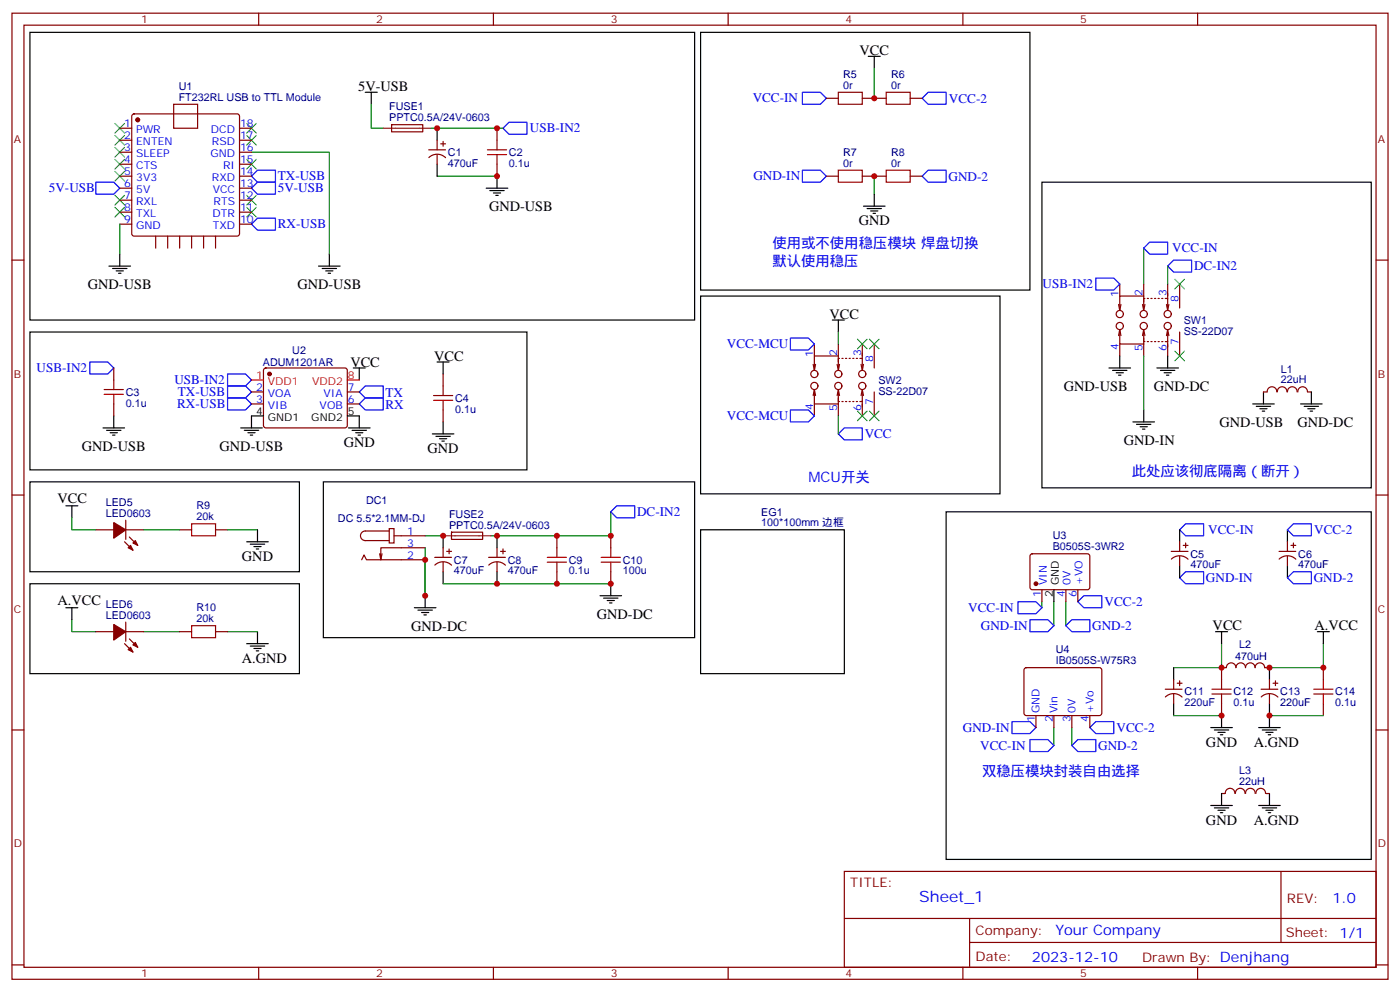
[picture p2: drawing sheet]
<svg xmlns="http://www.w3.org/2000/svg" width="412mm" height="292mm" viewBox="0 0 412 292" stroke-linecap="round" stroke-linejoin="round" font-family="sans-serif">
<g fill="none" stroke="#870000" stroke-width=".35">
<path d="M3.5 3.9h405.4v284.3h-405.4zM7.1 7.4h398.2v277.3h-398.2zM76.2 3.9v3.5M145.3 3.9v3.5M214.5 3.9v3.5M283.6 3.9v3.5M352.8 3.9v3.5M35.3 37.7h3.5M39 33.7l.5-.2h30.3l.5 .2 .3 .5v34.6l-.3 .5-.5 .2h-30.3l-.5-.2-.2-.5v-34.6zM51.2 30.7h7v7h-7zM70.6 37.7h3.5M115.4 36.7h9.1v2.1h-9.1z"/>
<path d="M146.4 37.7v3.6M243.4 28.9h3.5M254 28.9h7.1M268.1 28.9h3.5M35.3 41.3h3.5M35.3 44.8h3.5M35.3 48.3h3.5M35.3 51.9h3.5M35.3 55.4h3.5M35.3 58.9h3.5M70.6 41.3h3.5M70.6 44.8h3.5"/>
<path d="M70.6 48.3h3.5M70.6 51.9h3.5M70.6 55.4h3.5M70.6 58.9h3.5M126.3 44.1h4.9M126.3 46.4a3.5 3.5 0 0 1 4.9 0M128.8 41.3v2.8M128.8 45.5v2.8M129.8 42.3h1.4M130.5 41.6v1.4M146.4 48.3v3.6M243.4 51.9h3.5"/>
<path d="M254 51.9h7.1M268.1 51.9h3.5M3.5 76.6h3.6M35.3 62.4h3.5M35.3 66h3.5M45.9 69.5v3.5M49.4 69.5v3.5M52.9 69.5v3.5M56.4 69.5v3.5M60 69.5v3.5M63.5 69.5v3.5M70.6 62.4h3.5"/>
<path d="M70.6 66h3.5M405.3 76.6h3.6M329.5 89.6l.3 1.8M329.8 97v4.2h7.1M329.8 83.6v3.5M329.8 97l.4 1.8M329.8 97l-.3 1.8M330.2 89.6l-.4 1.8M336.5 89.6l.4 1.8 .4-1.8M336.5 98.8l.4-1.8 .4 1.8M336.9 87.1h-7.1v4.3M336.9 97.7v2.8h.4"/>
<path d="M336.9 83.6v5.3M336.9 99.5v5.3M337.3 87.8h-.4v2.9M338 87.8h.3M339 87.8h.4M340.1 87.8h.3M341.1 87.8h.4M342.2 87.8h.3M343.3 87.8h.7v2.9M343.6 89.6l.4 1.8 .3-1.8M343.6 98.8l.4-1.8 .3 1.8M344 97.7v2.8h-.7"/>
<path d="M344 83.6v4.4M347.5 83.6v7.1M347.5 97.7v7.1M33.5 108.3v3.5M33.5 118.9v3.5M74.1 115.4h3.5M74.1 118.9h3.5M77.8 108.5l.5-.2h23.3l.5 .2 .2 .5-.1 16.5-.6 .4h-23.6l-.4-.7v-16.2zM102.3 115.4h3.5M102.3 118.9h3.5M130.5 110.1v3.5M239.5 107.2l.4 1.8"/>
<path d="M239.9 114.7v4.2h7M239.9 101.2v3.6M239.9 118.9v3.5M239.9 114.7l.3 1.7M239.9 114.7l-.4 1.7M240.2 107.2l-.3 1.8M246.6 107.2l.3 1.8 .4-1.8M246.6 116.4l.3-1.7 .4 1.7M246.9 104.8h-7v4.2M246.9 115.4v2.8h.4M246.9 101.2v5.3M246.9 117.1v5.3"/>
<path d="M247.3 105.5h-.4v2.8M248 105.5h.4M248 118.2h.4M249.1 105.5h.3M249.1 118.2h.3M250.1 105.5h.4M250.1 118.2h.4M251.2 105.5h.3M251.2 118.2h.3M252.2 105.5h.4M252.2 118.2h.4M253.3 105.5h.7v2.8"/>
<path d="M253.6 107.2l.4 1.8 .4-1.8M253.6 116.4l.4-1.7 .4 1.7M254 115.4v2.8h-.7M254 101.2v4.5M254 118v4.4M257.5 101.2v7.1M257.5 115.4v7M329.8 101.2v3.6M338 100.5h.3M339 100.5h.4M340.1 100.5h.3M341.1 100.5h.4"/>
<path d="M342.2 100.5h.3M344 100.4v4.4M372.2 115.4h1M373.3 115.3a1.41 1.41 0 0 1 1.4-1.5 1.41 1.41 0 0 1 1.4 1.5M376.3 115.3a1.41 1.41 0 0 1 1.4-1.5 1.41 1.41 0 0 1 1.4 1.5M379.3 115.3a1.41 1.41 0 0 1 1.4-1.5 1.41 1.41 0 0 1 1.4 1.5M382.3 115.3a1.41 1.41 0 0 1 1.4-1.5 1.41 1.41 0 0 1 1.4 1.5M385.2 115.4h1.1M130.5 120.6v3.6M3.5 145.7h3.6M28.2 155.9h5.3M36.7 159.5l2.5 2.4"/>
<path d="M37 153.1v5.6M37 155.9h5.3M38.1 158l2.5 2.5M52.9 155.9h3.5M63.5 155.9h3.5M114.7 155.6h1.4v4.2h-1.4zM114.7 156.3h-7.1a1.41 1.41 0 0 0-1.4 1.4 1.41 1.41 0 0 0 1.4 1.4h7.1M116.1 157.7h9.1M133 156.6h9.1l.1 2.1h-9.2zM164 157.7v3.5M179.9 157.7v3.5M347.5 159.5v2.8"/>
<path d="M349.2 159.8v1.4M379.2 159.5v2.8M381 159.8v1.4M405.3 145.7h3.6M106.5 164.7l.7-1.4 .7 1.4h17.3M112.5 163l-.3 1.7M125.2 161.2h-13v3.5l-.4-1.7M128.1 164h4.9M128.1 166.3a3.5 3.5 0 0 1 4.9 0M130.5 161.2v2.8M130.5 165.5v2.8M131.6 162.3h1.4"/>
<path d="M132.3 161.6v1.4M143.9 164h5M144 166.3a3.5 3.5 0 0 1 4.9 0M146.4 161.2v2.8M146.4 165.5v2.8M147.5 162.3h1.4M148.2 161.6v1.4M164 168.3v3.5M179.9 168.3v3.5M303.6 163.2l.5-.2h16.5l.4 .7v9.4l-.7 .5-16.5-.1-.4-.6v-9.2zM306.9 173.6v3.5M314 173.6v3.5"/>
<path d="M317.5 173.6v3.5M345 162.3h5M345.1 164.5a3.5 3.5 0 0 1 4.9 .1M347.5 163.7v2.8M348.5 160.5h1.5M376.8 162.3h4.9M376.8 164.5a3.5 3.5 0 0 1 4.9 .1M379.2 163.7v2.8M380.3 160.5h1.4M28.2 185.9h5.3M36.7 189.4l2.5 2.5M37 183.1v5.6"/>
<path d="M37 185.9h5.3M38.1 188l2.5 2.5M52.9 185.9h3.5M63.5 185.9h3.5M301.9 196.7l.4-.2 21.8 .1 .5 .6-.1 13-.7 .4-21.7-.1-.5-.6v-12.7zM373.9 196.5h-1.4a1.41 1.41 0 0 0-1.4-1.4 1.41 1.41 0 0 0-1.4 1.4 1.41 1.41 0 0 0-1.4-1.4 1.41 1.41 0 0 0-1.4 1.4 1.41 1.41 0 0 0-1.4-1.4 1.41 1.41 0 0 0-1.4 1.4 1.41 1.41 0 0 0-1.4-1.4 1.41 1.41 0 0 0-1.5 1.4h-1.4v3.5M389.8 196.5v3.5M3.5 214.8h3.6M305.2 210.6v3.5M310.4 210.6v3.5M315.7 210.6v3.5M321 210.6v3.5"/>
<path d="M343.3 202.8h4.9M343.3 205.1a3.5 3.5 0 0 1 4.9 .1M345.7 200v2.8M345.7 204.3v2.8M346.8 201.1h1.4M347.5 200.4v1.4M359.8 207.1v3.5M371.5 202.8h4.9M371.5 205.1a3.5 3.5 0 0 1 4.9 .1M373.9 200v2.8M373.9 204.3v2.8M375 201.1h1.4"/>
<path d="M375.7 200.4v1.4M389.8 207.1v3.5M405.3 214.8h3.6M363.7 233.5a1.41 1.41 0 0 0-1.4-1.5 1.41 1.41 0 0 0-1.4 1.5h-1.1M363.9 233.5a1.41 1.41 0 0 1 1.4-1.5 1.41 1.41 0 0 1 1.4 1.5M366.9 233.5a1.41 1.41 0 0 1 1.4-1.5 1.41 1.41 0 0 1 1.4 1.5M370 233.5a1.41 1.41 0 0 1 1.4-1.5 1.41 1.41 0 0 1 1.4 1.5M372.9 233.5h1M248.7 256.5h156.6v28.2h-156.6zM377.3 256.5v20.9M248.7 270.3h156.5M285.6 277.4h119.6"/>
<path d="M285.6 270.3v14.1M3.5 284h3.6M76.2 284.7v3.5M145.3 284.7v3.5M214.5 284.7v3.5M283.6 284.7v3.5M352.8 284.7v3.5M405.3 284h3.6"/>
<circle cx="329.8" cy="96" r="1.06"/>
<circle cx="329.8" cy="92.4" r="1.06"/>
<circle cx="336.9" cy="96" r="1.06"/>
<circle cx="336.9" cy="92.4" r="1.06"/>
<circle cx="344" cy="96" r="1.06"/>
<circle cx="344" cy="92.4" r="1.06"/>
<circle cx="239.9" cy="113.6" r="1.06"/>
<circle cx="239.9" cy="110.1" r="1.06"/>
<circle cx="246.9" cy="113.6" r="1.06"/>
<circle cx="246.9" cy="110.1" r="1.06"/>
<circle cx="254" cy="113.6" r="1.06"/>
<circle cx="254" cy="110.1" r="1.06"/>
</g>
<g fill="none" stroke="#000" stroke-width=".35">
<path d="M8.8 9.5h195.8v84.7h-195.8zM206.4 9.5h97v75.9h-97zM255.8 16.6h3.5M257.5 16.6v3.5M107.6 27.2h3.5M109.4 27.2v3.5M128.8 37.7v3.6M128.8 48.3v3.6M143.2 55.4h6.4M144.3 56.1h4.2M145.3 56.8h2.2M146 57.5h.8"/>
<path d="M146.4 51.9v3.5M257.5 57.1v3.6M306.9 53.6h97v90h-97zM32.1 78.3h6.4M33.2 79h4.2M34.2 79.7h2.1M35.3 74.8v3.5M93.8 78.3h6.4M94.9 79h4.2M96 79.7h2.1M97 74.8v3.5M254.4 60.7h6.3"/>
<path d="M255.4 61.4h4.2M256.5 62.1h2.1M257.2 62.8h.7M8.8 97.7h146.4v40.6h-146.4zM34.9 80.4h.7M96.7 80.4h.7M206.4 87.1h88.2v58.2h-88.2zM245.2 94.2h3.5M246.9 94.2v3.5M104.1 108.3h3.5M105.8 108.3v3.5M128.8 106.5h3.5"/>
<path d="M130.5 106.5v3.6M326.7 108.3h6.3M327.7 109h4.3M328.8 109.7h2.1M329.5 110.4h.7M329.8 104.8v3.5M340.8 108.3h6.3M341.8 109h4.3M342.9 109.7h2.1M343.6 110.4h.7M344 104.8v3.5M369 118.9h6.4"/>
<path d="M370.1 119.6h4.2M372.2 115.4v3.5M383.1 118.9h6.4M384.2 119.6h4.2M386.3 115.4v3.5M30.3 125.9h6.4M31.4 126.6h4.2M32.5 127.4h2.1M33.2 128.1h.7M33.5 122.4v3.5M70.9 125.9h6.4M72 126.6h4.2"/>
<path d="M73 127.4h2.1M73.7 128.1h.7M77.6 122.4h-3.5v3.5M102.3 122.4h3.5v3.5M102.7 125.9h6.3M103.7 126.6h4.2M104.8 127.4h2.1M105.5 128.1h.7M127.4 127.7h6.3M128.4 128.4h4.2M129.5 129.1h2.1M130.2 129.8h.7"/>
<path d="M130.5 124.2v3.5M333.7 124.2h6.4M334.8 124.9h4.2M335.8 125.6h2.2M336.5 126.3h.8M336.9 120.6v3.6M371.1 120.3h2.1M371.8 121h.7M385.2 120.3h2.1M385.9 121h.7M8.8 141.8h79.4v26.5h-79.4zM19.4 148.9h3.5"/>
<path d="M21.2 148.9v3.5M72.7 159.5h6.3M75.8 155.9v3.6M95.2 141.8h109.4v45.9h-109.4zM130.5 157.7v3.5M146.4 157.7v3.5M206.4 155.9h42.3v42.4h-42.3zM278.7 150.6h125.2v102.3h-125.2zM347.5 155.9v3.6M379.2 155.9v3.6M8.8 171.8h79.4v26.5h-79.4zM19.4 178.9h3.5"/>
<path d="M21.2 178.9v3.5M73.7 160.2h4.3M74.8 160.9h2.1M75.5 161.6h.7M122.1 178.9h6.3M123.1 179.6h4.3M125.2 175.3v3.6M130.5 168.3v3.5M146.4 168.3v3.5M176.7 175.3h6.4M177.8 176h4.2M178.9 176.7h2.1"/>
<path d="M179.6 177.4h.7M179.9 171.8v3.5M310.4 173.6v3.5M347.5 166.5v3.5M379.2 166.5v3.5M72.7 189.4h6.3M73.7 190.1h4.3M74.8 190.9h2.1M75.5 191.6h.7M75.8 185.9v3.5M124.2 180.3h2.1M124.9 181h.7"/>
<path d="M345.7 196.5v3.5M358.1 185.9h3.5M359.8 185.9v3.5M373.9 196.5v3.5M388.1 185.9h3.5M389.8 185.9v3.5M345.7 207.1v3.5M356.7 214.1h6.3M357.7 214.8h4.2M358.8 215.5h2.1M359.5 216.3h.7M359.8 210.6v3.5"/>
<path d="M370.8 214.1h6.3M371.8 214.8h4.3M372.9 215.5h2.1M373.6 216.3h.7M373.9 207.1v7M356.7 237.1h6.3M357.7 237.8h4.2M358.8 238.5h2.1M359.5 239.2h.7M359.8 233.5v3.6M370.8 237.1h6.3M371.8 237.8h4.3"/>
<path d="M372.9 238.5h2.1M373.6 239.2h.7M373.9 233.5v3.6"/>
</g>
<g fill="none" stroke="#a10000" stroke-width=".35">
<path d="M246.9 27.2h7.1v3.5h-7.1zM261.1 27.2h7v3.5h-7zM143.6 45.5h5.6M143.6 44.1h5.6M146.4 41.3v2.8M146.4 45.5v2.8M246.9 50.1h7.1v3.5h-7.1zM261.1 50.1h7v3.5h-7zM30.7 116.1h5.6M30.7 114.7h5.6M33.5 111.8v2.9M33.5 116.1v2.8"/>
<path d="M127.7 117.8h5.6M127.7 116.4h5.6M130.5 113.6v2.8M130.5 117.8v2.8M56.4 154.2h7.1v3.5h-7.1zM161.2 165.5h5.7M161.2 164h5.7M164 161.2v2.8M164 165.5v2.8M177.1 165.5h5.6M177.1 164h5.6M179.9 161.2v2.8"/>
<path d="M179.9 165.5v2.8M56.4 184.1h7.1v3.6h-7.1zM357 204.3h5.7M357 202.8h5.7M359.8 200v2.8M359.8 204.3v2.8M387 204.3h5.6M387 202.8h5.6M389.8 200v2.8M389.8 204.3v2.8"/>
</g>
<g fill="none" stroke="#00f" stroke-width=".35">
<path d="M148.2 37.7l1.7-1.7h5.3v3.5h-5.3zM236.4 27.2h5.3l1.7 1.7-1.7 1.8h-5.3zM271.6 28.9l1.8-1.7h5.3v3.5h-5.3zM28.2 53.6h5.3l1.8 1.8-1.8 1.7h-5.3zM75.8 53.6h5.3v3.5h-5.3l-1.7-1.7zM75.8 50.1h5.3v3.5h-5.3l-1.7-1.7zM236.4 50.1h5.3l1.7 1.8-1.7 1.7h-5.3zM271.6 51.9l1.8-1.8h5.3v3.5h-5.3zM74.1 66l1.7-1.8h5.3v3.5h-5.3zM338.7 71.3h5.3v3.5h-5.3l-1.8-1.8zM345.7 76.6h5.3v3.5h-5.3l-1.7-1.8zM232.8 99.5h5.3l1.8 1.7-1.8 1.8h-5.3z"/>
<path d="M322.8 81.8h5.3l1.7 1.8-1.7 1.8h-5.3zM26.5 106.5h5.2l1.8 1.8-1.8 1.8h-5.2zM67 110.1h5.3l1.8 1.7-1.8 1.8h-5.3zM67 113.6h5.3l1.8 1.8-1.8 1.7h-5.3zM67 117.1h5.3l1.8 1.8-1.8 1.7h-5.3zM107.6 113.6h5.3v3.5h-5.3l-1.8-1.7zM107.6 117.1h5.3v3.5h-5.3l-1.8-1.7zM232.8 120.6h5.3l1.8 1.8-1.8 1.8h-5.3zM246.9 127.7l1.8-1.8h5.3v3.6h-5.3zM179.9 150.6l1.8-1.7h5.3v3.5h-5.3zM349.2 154.2h5.3v3.5h-5.3l-1.7-1.8zM381 154.2h5.3v3.5h-5.3l-1.8-1.8z"/>
<path d="M299.9 177.1h5.3l1.7 1.8-1.7 1.7h-5.3zM317.5 177.1l1.8-1.8h5.3v3.6h-5.3zM349.2 168.3h5.3v3.5h-5.3l-1.7-1.8zM379.2 170l1.8-1.7h5.3v3.5h-5.3zM303.4 182.4h5.3l1.7 1.7-1.7 1.8h-5.3zM314 184.1l1.7-1.7h5.3v3.5h-5.3zM298.1 212.4h5.3l1.8 1.7-1.8 1.8h-5.3zM303.4 217.7h5.3l1.7 1.7-1.7 1.8h-5.3zM317.5 217.7h5.3v3.5h-5.3l-1.8-1.8zM322.8 212.4h5.3v3.5h-5.3l-1.8-1.8z"/>
</g>
<g fill="#870000" stroke="#870000" stroke-width=".35">
<path d="M33.5 153.8l3.5 2.1-3.5 2.5z"/>
<path d="M38.5 160.5l.7 1.4-1.5-.7z"/>
<path d="M39.2 159.8l.7-.7 .7 1.4z"/>
<path d="M33.5 183.8l3.5 2.1-3.5 2.5z"/>
<path d="M37.7 191.2l.8-.7 .7 1.4z"/>
<path d="M39.2 189.8l.7-.7 .7 1.4z"/>
<circle cx="79.4" cy="110.1" r=".53"/>
<circle cx="305.2" cy="171.8" r=".53"/>
<circle cx="40.6" cy="35.3" r=".53"/>
</g>
<path d="M74.1 111.8h3.5M102.3 111.8h3.5" fill="none" stroke="#f00" stroke-width=".35"/>
<g fill="none" stroke="#008700" stroke-width=".35">
<path d="M109.4 30.7v7h3.5M127 37.7h21.2M257.5 20.1v8.8M74.1 44.8h22.9v30M128.8 51.9h17.6M257.5 51.9v5.2M35.3 66v8.8M336.9 73v10.6M344 78.3v5.3M246.9 97.7v3.5M336.9 104.8v15.8M246.9 122.4v5.3"/>
<path d="M21.2 152.4v3.5h7M42.3 155.9h10.6M67 155.9h8.8M125.2 157.7h5.3M179.9 150.6v7.1h-35.3M125.2 161.2v14.1M130.5 171.8h49.4M306.9 177.1v1.8M310.4 177.1v7M314 177.1v7M21.2 182.4v3.5h7M42.3 185.9h10.6"/>
<path d="M67 185.9h8.8M359.8 189.4v7.1h-14.1M389.8 189.4v7.1h-15.9M310.4 214.1v5.3M315.7 214.1v5.3M345.7 210.6h14.1M373.9 210.6h15.9"/>
</g>
<path d="M112.9 37.7h14.1M130.5 157.7h14.1" fill="none" stroke="#8c2424" stroke-width=".35"/>
<g fill="none" stroke="#3c3" stroke-width=".35">
<path d="M33.9 36.3l2.8 2.9M33.9 39.9l2.8 2.8M36.7 36.3l-2.8 2.9M36.7 39.9l-2.8 2.8M72.7 36.3l2.8 2.9M72.7 39.9l2.8 2.8M75.5 36.3l-2.8 2.9M75.5 39.9l-2.8 2.8M33.9 43.4l2.8 2.8M33.9 46.9l2.8 2.8M33.9 50.4l2.8 2.9M33.9 57.5l2.8 2.8"/>
<path d="M36.7 43.4l-2.8 2.8M36.7 46.9l-2.8 2.8M36.7 50.4l-2.8 2.9M36.7 57.5l-2.8 2.8M72.7 46.9l2.8 2.8M72.7 57.5l2.8 2.8M75.5 46.9l-2.8 2.8M75.5 57.5l-2.8 2.8M33.9 61l2.8 2.9M36.7 61l-2.8 2.9M72.7 61l2.8 2.9M75.5 61l-2.8 2.9"/>
<path d="M252.6 99.8l2.8 2.9M255.4 99.8l-2.8 2.9M256.1 99.8l2.8 2.9M258.9 99.8l-2.8 2.9M346.1 82.2l2.8 2.8M348.9 82.2l-2.8 2.8M346.1 103.4l2.8 2.8M348.9 103.4l-2.8 2.8M252.6 121l2.8 2.8M255.4 121l-2.8 2.8M256.1 121l2.8 2.8M258.9 121l-2.8 2.8"/>
</g>
<g fill="#c00">
<circle cx="359.8" cy="196.5" r=".88"/>
<circle cx="359.8" cy="210.6" r=".88"/>
<circle cx="373.9" cy="196.5" r=".88"/>
<circle cx="389.8" cy="196.5" r=".88"/>
<circle cx="373.9" cy="210.6" r=".88"/>
<circle cx="164" cy="171.8" r=".88"/>
<circle cx="164" cy="157.7" r=".88"/>
<circle cx="146.4" cy="157.7" r=".88"/>
<circle cx="146.4" cy="51.9" r=".88"/>
<circle cx="146.4" cy="37.7" r=".88"/>
<circle cx="128.8" cy="37.7" r=".88"/>
<circle cx="257.5" cy="51.9" r=".88"/>
<circle cx="257.5" cy="28.9" r=".88"/>
<circle cx="125.2" cy="164.7" r=".88"/>
<circle cx="130.5" cy="157.7" r=".88"/>
<circle cx="125.2" cy="175.3" r=".88"/>
<circle cx="146.4" cy="171.8" r=".88"/>
<circle cx="179.9" cy="157.7" r=".88"/>
<circle cx="179.9" cy="171.8" r=".88"/>
</g>
<text font-size="4.6" fill="#00f" x="270.8" y="265.5">Sheet_1</text>
<g font-size="4.2">
<text x="253.2" y="16.3">VCC</text>
<text x="105.5" y="26.8">5V-USB</text>
<text x="144" y="62.1">GND-USB</text>
<text x="252.9" y="66.3">GND</text>
<text x="25.9" y="85">GND-USB</text>
<text x="87.6" y="85">GND-USB</text>
<text x="244.3" y="93.8">VCC</text>
<text x="103.2" y="107.9">VCC</text>
<text x="127.9" y="106.2">VCC</text>
<text x="313.4" y="115">GND-USB</text>
<text x="339.8" y="115">GND-DC</text>
<text x="359.2" y="125.6">GND-USB</text>
<text x="382.2" y="125.6">GND-DC</text>
<text x="101.2" y="131.6">GND</text>
<text x="331" y="131">GND-IN</text>
<text x="24.1" y="132.7">GND-USB</text>
<text x="64.7" y="132.7">GND-USB</text>
<text x="125.9" y="133.3">GND</text>
<text x="16.9" y="148.2">VCC</text>
<text x="71.3" y="165.1">GND</text>
<text x="16.9" y="178.2">A.VCC</text>
<text x="121.1" y="185.6">GND-DC</text>
<text x="175.8" y="182.1">GND-DC</text>
<text x="357.2" y="185.6">VCC</text>
<text x="387.2" y="185.6">A.VCC</text>
<text x="71.3" y="195.1">A.GND</text>
<text x="355.2" y="219.8">GND</text>
<text x="369.4" y="219.8">A.GND</text>
<text x="355.2" y="242.7">GND</text>
<text x="369.4" y="242.7">A.GND</text>
</g>
<g font-size="4.2" fill="#00f">
<text x="227.5" y="73">使用或不使用稳压模块 焊盘切换</text>
<text x="227.5" y="78.3">默认使用稳压</text>
<text x="238.1" y="141.8">MCU开关</text>
<text x="333.4" y="140.1">此处应该彻底隔离（断开）</text>
<text x="289.3" y="228.2">双稳压模块封装自由选择</text>
<text x="392.5" y="265.7">1.0</text>
<text x="310.9" y="275.3">Your Company</text>
<text x="304" y="283.1">2023-12-10</text>
</g>
<g font-size="3.9" fill="#00f">
<text x="221.7" y="30.1">VCC-IN</text>
<text x="279.5" y="30.3">VCC-2</text>
<text x="156.1" y="38.9">USB-IN2</text>
<text x="81.8" y="53.1">TX-USB</text>
<text x="221.9" y="53.1">GND-IN</text>
<text x="279.4" y="53.2">GND-2</text>
<text x="14.4" y="56.6">5V-USB</text>
<text x="81.8" y="56.6">5V-USB</text>
<text x="81.8" y="67.2">RX-USB</text>
<text x="345.3" y="74.2">VCC-IN</text>
<text x="351.7" y="79.6">DC-IN2</text>
<text x="307.1" y="84.8">USB-IN2</text>
<text x="214.1" y="102.5">VCC-MCU</text>
<text x="10.8" y="109.5">USB-IN2</text>
<text x="51.4" y="113">USB-IN2</text>
<text x="52.4" y="116.6">TX-USB</text>
<text x="113.5" y="116.9">TX</text>
<text x="52.2" y="120.1">RX-USB</text>
<text x="113.5" y="120.5">RX</text>
<text x="214.1" y="123.7">VCC-MCU</text>
<text x="254.7" y="129">VCC</text>
<text x="187.7" y="151.9">DC-IN2</text>
<text x="355.9" y="157.1">VCC-IN</text>
<text x="387.1" y="157.3">VCC-2</text>
<text x="355.2" y="171.2">GND-IN</text>
<text x="387" y="171.4">GND-2</text>
<text x="325.4" y="178.5">VCC-2</text>
<text x="285.2" y="180.1">VCC-IN</text>
<text x="288.9" y="185.4">GND-IN</text>
<text x="321.7" y="185.5">GND-2</text>
<text x="283.7" y="215.3">GND-IN</text>
<text x="328.9" y="215.5">VCC-2</text>
<text x="288.7" y="220.6">VCC-IN</text>
<text x="323.5" y="220.8">GND-2</text>
</g>
<g font-size="3.9" fill="#800">
<text x="250.5" y="261.1">TITLE:</text>
<text x="379.1" y="265.7">REV:</text>
<text x="287.4" y="275.3">Company:</text>
<text x="378.7" y="275.9">Sheet: 1/1</text>
<text x="287.4" y="282.9">Date:</text>
<text x="336.4" y="283">Drawn By: Denjhang</text>
</g>
<g font-size="3.2" fill="#800">
<text x="41.6" y="6.9">1</text>
<text x="110.8" y="6.9">2</text>
<text x="179.9" y="6.9">3</text>
<text x="249.1" y="6.9">4</text>
<text x="318.2" y="6.9">5</text>
<text x="4.1" y="42">A</text>
<text x="405.9" y="42">A</text>
<text x="4.1" y="111.1">B</text>
<text x="405.9" y="111.1">B</text>
<text x="4.1" y="180.3">C</text>
<text x="405.9" y="180.3">C</text>
<text x="4.1" y="249.4">D</text>
<text x="405.9" y="249.4">D</text>
<text x="41.6" y="287.7">1</text>
<text x="110.8" y="287.7">2</text>
<text x="179.9" y="287.7">3</text>
<text x="249.1" y="287.7">4</text>
<text x="318.2" y="287.7">5</text>
</g>
<g font-size="3.2" fill="#000080">
<text x="248.4" y="22.9">R5</text>
<text x="262.5" y="22.9">R6</text>
<text x="52.6" y="29.6">FT232RL USB to TTL Module</text>
<text x="52.6" y="26.5">U1</text>
<text x="248.4" y="26.1">0r</text>
<text x="262.5" y="26.1">0r</text>
<text x="114.6" y="35.6">PPTC0.5A/24V-0603</text>
<text x="114.6" y="32.4">FUSE1</text>
<text x="131.9" y="45.9">C1</text>
<text x="149.9" y="45.9">C2</text>
<text x="248.4" y="45.9">R7</text>
<text x="262.5" y="45.9">R8</text>
<text x="131.9" y="49.1">470uF</text>
<text x="149.9" y="49.1">0.1u</text>
<text x="248.4" y="49">0r</text>
<text x="262.5" y="49">0r</text>
<text x="348.7" y="95.3">SW1</text>
<text x="348.7" y="98.5">SS-22D07</text>
<text x="77.4" y="107.7">ADUM1201AR</text>
<text x="86.1" y="104.2">U2</text>
<text x="258.8" y="113">SW2</text>
<text x="377.3" y="112.8">22uH</text>
<text x="377.3" y="109.7">L1</text>
<text x="37" y="119.7">0.1u</text>
<text x="37" y="116.5">C3</text>
<text x="134.1" y="118.3">C4</text>
<text x="258.8" y="116.2">SS-22D07</text>
<text x="134.1" y="121.4">0.1u</text>
<text x="31.2" y="148.9">LED5</text>
<text x="57.9" y="149.9">R9</text>
<text x="107.8" y="148.3">DC1</text>
<text x="31.2" y="152">LED0603</text>
<text x="57.9" y="153.1">20k</text>
<text x="99.5" y="153.6">DC 5.5*2.1MM-DJ</text>
<text x="132.3" y="155.6">PPTC0.5A/24V-0603</text>
<text x="132.3" y="152.4">FUSE2</text>
<text x="224.2" y="154.9">100*100mm 边框</text>
<text x="224.2" y="151.9">EG1</text>
<text x="310.1" y="161.9">B0505S-3WR2</text>
<text x="310.1" y="158.7">U3</text>
<text x="133.7" y="165.9">C7</text>
<text x="149.6" y="165.9">C8</text>
<text x="167.6" y="165.9">C9</text>
<text x="183.4" y="165.9">C10</text>
<text x="350.7" y="167.3">470uF</text>
<text x="350.7" y="164.1">C5</text>
<text x="382.4" y="167.3">470uF</text>
<text x="382.4" y="164.1">C6</text>
<text x="133.7" y="169.1">470uF</text>
<text x="149.6" y="169.1">470uF</text>
<text x="167.6" y="169.1">0.1u</text>
<text x="183.4" y="169">100u</text>
<text x="31.2" y="178.9">LED6</text>
<text x="57.9" y="179.9">R10</text>
<text x="31.2" y="182">LED0603</text>
<text x="57.9" y="183.1">20k</text>
<text x="365.1" y="190.8">L2</text>
<text x="311" y="195.4">IB0505S-W75R3</text>
<text x="311" y="192.3">U4</text>
<text x="363.8" y="194.1">470uH</text>
<text x="348.9" y="207.9">220uF</text>
<text x="348.9" y="204.7">C11</text>
<text x="363.4" y="207.9">0.1u</text>
<text x="363.4" y="204.7">C12</text>
<text x="377.1" y="207.9">220uF</text>
<text x="377.1" y="204.7">C13</text>
<text x="393.3" y="207.9">0.1u</text>
<text x="393.3" y="204.7">C14</text>
<text x="365" y="227.9">L3</text>
<text x="365" y="231">22uH</text>
</g>
<g font-size="3.2" fill="#00f">
<text x="36.6" y="40.9">2</text>
<text x="36.6" y="37.4">1</text>
<text x="40.1" y="39.2">PWR</text>
<text x="62.1" y="39.2">DCD</text>
<text x="70.7" y="37.4">18</text>
<text x="70.7" y="40.9">17</text>
<text x="36.6" y="48">4</text>
<text x="36.6" y="44.4">3</text>
<text x="40.1" y="46.2">SLEEP</text>
<text x="40.1" y="42.7">ENTEN</text>
<text x="62" y="46.2">GND</text>
<text x="62.4" y="42.7">RSD</text>
<text x="70.7" y="44.4">16</text>
<text x="70.7" y="48">15</text>
<text x="36.6" y="51.5">5</text>
<text x="40.1" y="53.3">3V3</text>
<text x="40.1" y="49.7">CTS</text>
<text x="62.4" y="53.3">RXD</text>
<text x="65.7" y="49.7">RI</text>
<text x="70.7" y="51.5">14</text>
<text x="36.6" y="58.6">7</text>
<text x="36.6" y="55">6</text>
<text x="40.1" y="56.8">5V</text>
<text x="62.6" y="56.8">VCC</text>
<text x="70.7" y="55">13</text>
<text x="70.7" y="58.6">12</text>
<text x="36.6" y="65.6">9</text>
<text x="36.6" y="62.1">8</text>
<text x="40.1" y="63.9">TXL</text>
<text x="40.1" y="60.3">RXL</text>
<text x="62.6" y="63.9">DTR</text>
<text x="62.9" y="60.3">RTS</text>
<text x="70.7" y="62.1">11</text>
<text x="70.7" y="65.6">10</text>
<text x="40.1" y="67.4">GND</text>
<text x="62.7" y="67.4">TXD</text>
<text x="329.5" y="87.5" transform="rotate(-90 329.5 87.5)">1</text>
<text x="336.5" y="87.1" transform="rotate(-90 336.5 87.1)">2</text>
<text x="343.6" y="87.1" transform="rotate(-90 343.6 87.1)">3</text>
<text x="347.1" y="88.9" transform="rotate(-90 347.1 88.9)">8</text>
<text x="347.1" y="101.5" transform="rotate(-90 347.1 101.5)">7</text>
<text x="239.5" y="105.1" transform="rotate(-90 239.5 105.1)">1</text>
<text x="246.6" y="104.8" transform="rotate(-90 246.6 104.8)">2</text>
<text x="253.6" y="104.8" transform="rotate(-90 253.6 104.8)">3</text>
<text x="257.2" y="106.5" transform="rotate(-90 257.2 106.5)">8</text>
<text x="329.5" y="102.9" transform="rotate(-90 329.5 102.9)">4</text>
<text x="336.5" y="103.3" transform="rotate(-90 336.5 103.3)">5</text>
<text x="343.6" y="103.3" transform="rotate(-90 343.6 103.3)">6</text>
<text x="75.4" y="115">2</text>
<text x="75.4" y="118.5">3</text>
<text x="78.9" y="116.8">VOA</text>
<text x="95.3" y="116.8">VIA</text>
<text x="102.5" y="118.5">6</text>
<text x="102.5" y="115">7</text>
<text x="257.2" y="119.1" transform="rotate(-90 257.2 119.1)">7</text>
<text x="78.9" y="120.3">VIB</text>
<text x="94.2" y="120.3">VOB</text>
<text x="239.5" y="120.5" transform="rotate(-90 239.5 120.5)">4</text>
<text x="246.6" y="120.9" transform="rotate(-90 246.6 120.9)">5</text>
<text x="253.6" y="120.9" transform="rotate(-90 253.6 120.9)">6</text>
<text x="119.9" y="157.3">1</text>
<text x="119.9" y="160.9">3</text>
<text x="119.9" y="164.4">2</text>
<text x="308.3" y="172.3" transform="rotate(-90 308.3 172.3)">VIN</text>
<text x="315.4" y="172.3" transform="rotate(-90 315.4 172.3)">0V</text>
<text x="318.9" y="172.3" transform="rotate(-90 318.9 172.3)">+VO</text>
<text x="306.6" y="175.8" transform="rotate(-90 306.6 175.8)">1</text>
<text x="313.6" y="175.8" transform="rotate(-90 313.6 175.8)">4</text>
<text x="317.1" y="175.8" transform="rotate(-90 317.1 175.8)">6</text>
<text x="306.2" y="209.9" transform="rotate(-90 306.2 209.9)">GND</text>
<text x="311.5" y="209.9" transform="rotate(-90 311.5 209.9)">Vin</text>
<text x="316.8" y="209.9" transform="rotate(-90 316.8 209.9)">0V</text>
<text x="322.1" y="209.9" transform="rotate(-90 322.1 209.9)">+Vo</text>
<text x="304.8" y="212.6" transform="rotate(-90 304.8 212.6)">1</text>
<text x="310.1" y="212.6" transform="rotate(-90 310.1 212.6)">2</text>
<text x="315.4" y="212.6" transform="rotate(-90 315.4 212.6)">3</text>
<text x="320.7" y="212.6" transform="rotate(-90 320.7 212.6)">4</text>
</g>
<g font-size="3.2" fill="#f00">
<text x="75.4" y="111.5">1</text>
<text x="78.9" y="113.2">VDD1</text>
<text x="91.9" y="113.2">VDD2</text>
<text x="102.5" y="111.5">8</text>
</g>
<g font-size="3.2">
<text x="75.4" y="122.1">4</text>
<text x="78.9" y="123.8">GND1</text>
<text x="91.7" y="123.8">GND2</text>
<text x="102.5" y="122.1">5</text>
<text x="311.9" y="172.3" transform="rotate(-90 311.9 172.3)">GND</text>
<text x="310.1" y="175.8" transform="rotate(-90 310.1 175.8)">2</text>
</g>
</svg>
